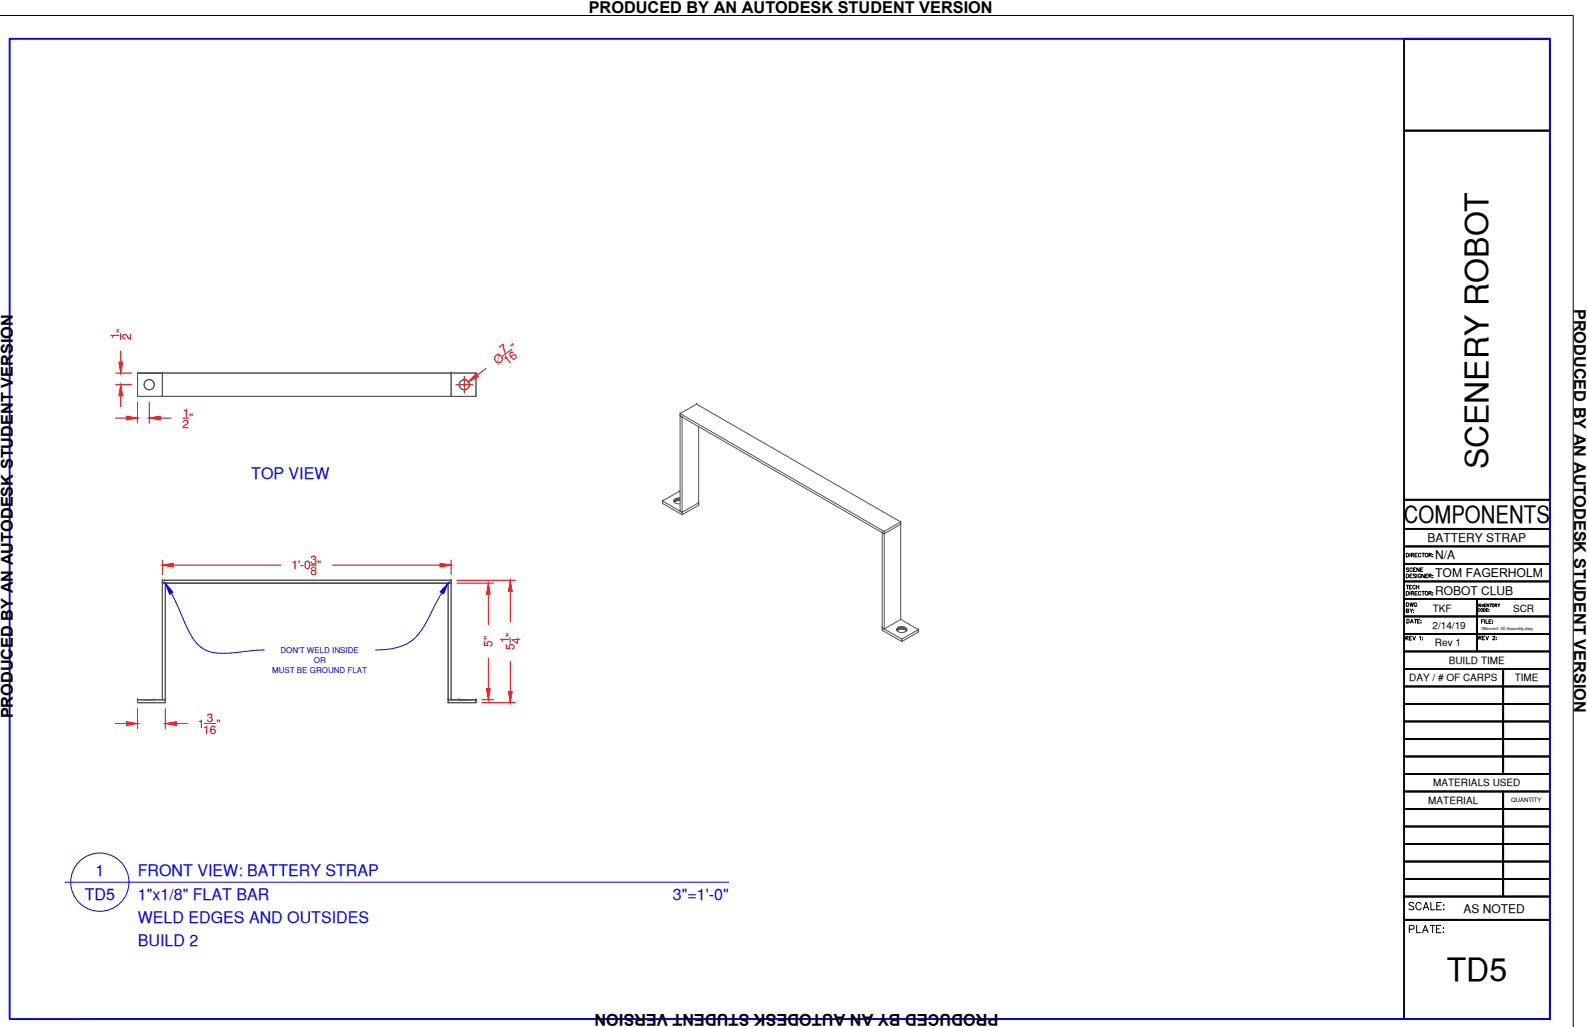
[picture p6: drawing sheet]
<svg xmlns="http://www.w3.org/2000/svg" width="432mm" height="279mm" viewBox="0 0 432 279" stroke-linecap="round" stroke-linejoin="round" font-family="sans-serif">
<!-- layer: 105- BATTERY TRAY -->
<g fill="none" stroke="#545454" stroke-width=".27">
<path d="M37.4 101.5h6.8h-6.8v6.3h6.8M37.4 107.8h.1M37.4 101.5h.1M37.4 107.8h6.8M37.4 101.5v6.3M42 104.7h.1M44.2 107.8h.1M44.2 101.5h78.5v6.3M44.2 101.5v6.3v-6.3h78.5v6.3h-78.5h78.5M44.2 101.5h.1M122.7 101.5h.1M122.7 101.5h6.8v6.3h-6.8"/>
<path d="M122.7 107.8h.1M122.7 107.8h6.8M122.7 101.5h6.8M124.9 104.7h.1M126 103.3a1.39 1.39 0 0 1 1.7 1.1 1.39 1.39 0 0 1-1.2 1.7 1.39 1.39 0 0 1-1.6-1.4M126 103.3a1.38 1.38 0 0 0-1.1 1.4M129.5 107.8h.1M129.5 101.5h.1M129.5 101.5v6.3M185 113.2h.1M185 112.5v.7l55.6 32M185 112.5h.1"/>
<path d="M185.6 113.5v25.9l-.6-.3M185.6 113.5l-.6-.3v25.9M185.6 113.5h.1M189.5 109.9h.1M190.1 116.1v20.7M180.3 136.3v.6l5.3 3.1M180.3 136.9h.1M180.3 136.3h.1M183.4 136.4v-.3v.4M183.5 136.6l.1-.8-.1 .8M184.7 133.7l-4.4 2.6 5.3 3.1M184.7 133.7h.1"/>
<path d="M184.7 133.7l.3 .2M185 135.5h-.2l-.5 .7h.5v-.7h-.5l-.4 .8 .4-.1v-.7l-.4 .1-.3 .9 .3-.2v-.7a.65 .65 0 0 0-.4 1l.5 .4 1 .1M185 135.8l-.2 .4h.2M185 139.1h.1M185.6 139.4l4.5-2.6v.7l-4.5 2.5zM185.6 139.4h.1M190.1 137.5h.1M190.1 136.8h.1M44.2 157.9h.1M44.2 158.6h.1M44.2 158.6h.8v31.8h-.8v-31.8h.8v31.8h-.8zM44.2 157.9h78.5v.7v-.7h-78.5v.7h78.5h-78.5z"/>
<path d="M45 158.6h.1M121.9 158.6h.8v31.8h-.8zM121.9 158.6h.1M122.7 157.9h.1M122.7 158.6h.1M185.6 140h.1M240 144.9h.1M240.6 144.6h.1M240.6 145.2l-.6-.3v25.9l.6 .3 4.5-2.6v-25.9l-4.5 2.6v25.9M240.6 145.2h.1M245.1 142.6v-.6l-4.5 2.6v.6M245.1 142l-55.6-32.1-4.5 2.6 55.6 32.1"/>
<path d="M245.1 142.6h.1M245.1 142h.1M240 170.8v.7l5.4 3v-.6l4.5-2.6v.7l-4.5 2.5M240 171.5h.1M240 170.8h.1M240 170.8l5.4 3.1M244.1 170.9l-.1 .3a1.55 1.55 0 0 0 1.4 .9 1.55 1.55 0 0 0 1.4-.8l-.1 .2M244.1 170.9l.3 .5-.3 .2v-.7l-.1 .6M244.4 170.7l.4 .5-.4 .2v-.7l-.3 .2M244.4 171.4h.1M244.4 170.7h.1M244.8 170.6l.4-.1-.4 .7v-.6l-.4 .1"/>
<path d="M244.8 171.2h.4v-.7h.5l-.5 .7h.5v-.7l.7 .3-.3 .5M245.1 168.5h.1M245.1 168.5l4.8 2.8M245.4 174.5h.1M245.4 173.9h.1M246.1 170.6v.7l-.4-.1zM246.1 171.3l.5 .3M246.4 170.8l.3 .2-.3 .4zM246.8 171.3l-.1-.3v.6M249.9 172h.1M249.9 171.3h.1M37.4 190.4h.1"/>
<path d="M37.4 191.2h.1M37.4 190.4v.8h7.6v-.8h-7.6v.8h7.6M37.4 190.4h7.6M39.2 190.4h1.7zM40.9 190.4h1.1zM42 190.4h.1M44.2 190.4h.1M45 190.4h.1M45 191.2h.1M45 190.4v.8M121.9 191.2h.1M121.9 190.4h.1"/>
<path d="M121.9 190.4h7.6M121.9 190.4v.8M122.7 190.4h.1M124.9 190.4h1.1zM124.9 190.4h.1M126 190.4h1.7zM129.5 191.2h.1M129.5 190.4h.1M129.5 190.4v.8v-.8M129.5 190.4h-7.6v.8h7.6h-7.6"/>
<circle cx="40.6" cy="104.7" r="1.4"/>
<circle cx="40.6" cy="104.7" r="1.39"/>
<circle cx="126.3" cy="104.7" r="1.39"/>
</g>
<!-- layer: None -->
<g fill="none" stroke="#000" stroke-width=".51">
<path d="M382 10.6h39.7v24.9h-39.7zM382 35.5h39.7v100.5h-39.7zM382 136h39.7v7.9h-39.7zM382 158.2h39.7v4.7h-39.7zM382 153.4h39.7v4.8h-39.7zM382 148.7h39.7v4.7h-39.7zM382 143.9h39.7v4.8h-39.7zM382 177.2h39.7v4.8h-39.7zM382 172.5h19.8v4.7h-19.8zM382 167.7h19.8v4.8h-19.8zM382 162.9h19.8v4.8h-19.8zM401.8 172.5h19.9v4.7h-19.9z"/>
<path d="M401.8 167.7h19.9v4.8h-19.9zM401.8 162.9h19.9v4.8h-19.9zM382 196.3h27v4.7h-27zM382 191.5h27v4.8h-27zM382 186.8h27v4.7h-27zM382 182h27v4.8h-27zM409 196.3h12.7v4.7h-12.7zM409 191.5h12.7v4.8h-12.7zM409 186.8h12.7v4.7h-12.7zM409 182h12.7v4.8h-12.7zM382 210.6h39.7v4.7h-39.7zM382 215.3h27v4.8h-27z"/>
<path d="M382 205.8h27v4.8h-27zM382 201h27v4.8h-27zM409 215.3h12.7v4.8h-12.7zM409 205.8h12.7v4.8h-12.7zM409 201h12.7v4.8h-12.7zM382 239.1h27v4.8h-27zM382 234.4h27v4.7h-27zM382 229.6h27v4.8h-27zM382 224.9h27v4.7h-27zM382 220.1h27v4.8h-27zM409 239.1h12.7v4.8h-12.7zM409 234.4h12.7v4.7h-12.7z"/>
<path d="M409 229.6h12.7v4.8h-12.7zM409 224.9h12.7v4.7h-12.7zM409 220.1h12.7v4.8h-12.7zM382 250.3h39.7v26.9h-39.7zM382 243.9h39.7v6.4h-39.7z"/>
</g>
<g fill="none" stroke="#000" stroke-width=".27">
<path d="M382.6 156.2h.4a.54 .54 0 0 1 .3 .5 .54 .54 0 0 1-.3 .5h-.4zM382.6 150.5h.4a.54 .54 0 0 1 .3 .5 .54 .54 0 0 1-.3 .5h-.4zM382.6 159.2h.7M383 159.2v1M383.3 154.6l-.2-.1-.5 .1 .6 .5 .1 .3h-.7M383.5 159.7h.4M383.6 150.5v1M383.6 156.7h.4M384 151h.6v-.4l-.6-.1v1M384.1 159.2h-.6v1h.6M384.2 156.2h-.6v1h.6M384.3 154.7a.37 .37 0 0 0-.4-.2 .37 .37 0 0 0-.3 .4 .41 .41 0 0 0 .1 .5 .41 .41 0 0 0 .5 0l.1-.1"/>
<path d="M384.3 151l.4 .5M384.6 155h.4M385 151h.4M385.1 159.5a.37 .37 0 0 0-.4-.3 .37 .37 0 0 0-.3 .4v.3a.37 .37 0 0 0 .3 .3 .37 .37 0 0 0 .4-.2M385.2 154.5h-.6v1h.6M385.2 156.3l-.6-.1v.3l.5 .3 .1 .2-.2 .2-.5-.2M385.4 159.7h.6M385.4 159.2v1M385.5 156.2v1M385.6 150.5h-.6v1h.6M386 159.2v1M386.1 154.5v1l-.6-1v1"/>
<path d="M386.5 155h.4M386.6 156.4a.37 .37 0 0 0-.5-.2 .37 .37 0 0 0-.3 .4 .41 .41 0 0 0 .2 .5 .41 .41 0 0 0 .5-.1l.1-.2h-.3M386.6 150.8a.36 .36 0 0 0-.4-.3 .36 .36 0 0 0-.3 .4 .41 .41 0 0 0 .1 .5 .41 .41 0 0 0 .6 0v-.1M386.9 150.5h.7M387.1 154.5h-.6v1h.6M387.2 150.5v1M387.5 156.2v1l-.7-1v1M387.9 156.7h.4M388.5 156.2h-.6v1h.6M388.8 156.7l.6-.1 .1-.2-.7-.2v1M388.8 151h.6l.1-.3-.7-.2v1M389.1 156.7l.4 .5"/>
<path d="M389.1 151l.4 .5M389.8 156.5h.1M389.8 157.1h.1M389.8 150.9h.1M389.8 151.4h.1M382.5 173.6l.6-.1v-.3l-.6-.1v1M382.6 164h.4a.54 .54 0 0 1 .3 .5 .54 .54 0 0 1-.3 .5h-.4zM382.6 166.2l.6-.1v-.4h-.6v1l.6-.1v-.4h-.1M382.6 160.9h.4a.54 .54 0 0 1 .3 .5 .54 .54 0 0 1-.3 .5h-.4zM382.8 168.5h.3a.53 .53 0 0 1 .4 .5 .53 .53 0 0 1-.4 .5h-.3zM382.8 173.6l.4 .5M383.5 173.6h.4"/>
<path d="M383.6 164l.3 1 .2-1 .2 1 .3-1M383.6 165.7l.4 .5 .4-.5M383.6 160.9v1M383.8 169.5l.4-1 .3 1M383.9 169.2h.5M384 161.4l.6-.1v-.3l-.6-.1v1M384 166.2v.5M384.1 173.1h-.6v1h.6M384.3 161.4l.4 .5M384.4 173.1l.4 1 .3-1M384.6 166h.1M384.6 166.6h.1"/>
<path d="M384.8 168.5h.7M385 161.4h.4M385.1 168.5v1M385.5 164.2a.37 .37 0 0 0-.4-.2 .37 .37 0 0 0-.3 .4v.2a.36 .36 0 0 0 .3 .4 .36 .36 0 0 0 .4-.4h-.3M385.6 160.9h-.6v1h.6M385.7 169h.4M386.2 173.3l.3-.2v1M386.3 168.5h-.6v1h.6M386.6 168.8h.1M386.6 169.4h.1M386.6 161.1a.36 .36 0 0 0-.4-.2 .36 .36 0 0 0-.3 .4 .41 .41 0 0 0 .1 .5 .41 .41 0 0 0 .6 0v-.1M386.9 160.9h.7"/>
<path d="M387.1 174h.1M387.1 173.4h.1M387.2 160.9v1M388.8 161.4h.4l.3-.3-.7-.2v1M389.1 161.4l.4 .5M389.8 161.2h.1M389.8 161.8h.1M402.1 164.3v.8M402.4 173.5h.5l.1-.3-.6-.1v1M402.7 165.8a.3 .3 0 0 0-.5-.2 .3 .3 0 0 0-.1 .5 .27 .27 0 0 0 .2 .2 .27 .27 0 0 0 .4-.1M402.7 173.5l.3 .6M402.9 164.3v.8l-.5-.8v.8"/>
<path d="M403.1 169.1h.4M403.2 164.3l.3 .8 .3-.8M403.4 173.5h.4M403.6 165.6l.5 .1-.1 .6h-.4zM403.7 168.6h-.6v1M403.9 164.7h.3M403.9 168.6v1M404 173.1h-.6v1h.6M404.3 173.1l.3 1 .4-1M404.3 168.6v1h.6M404.3 164.3h-.4v.8h.4M404.4 165.9h.3"/>
<path d="M404.9 165.6h-.5v.7h.5M405.1 164.3v.8l-.5-.8v.8M405.1 165.8h.1M405.1 166.3h.1M405.1 169.1h.4M405.3 164.3h.5M405.6 164.3v.8M405.7 168.6h-.6v1h.6M406.1 168.9h.1M406.1 169.5h.1M406.2 173.3l.2-.2 .3 .1-.6 .9h.7M406.8 164.7h.4v-.3l-.4-.1v.8"/>
<path d="M407 164.7l.3 .4M407.1 173.4h.1M407.1 174h.1M407.5 164.3l.3 .4 .3-.4M407.8 164.7v.4"/>
<circle cx="388.1" cy="151" r=".46"/>
<circle cx="388.1" cy="161.4" r=".46"/>
<circle cx="403.2" cy="165.9" r=".34"/>
<circle cx="406.3" cy="164.7" r=".34"/>
</g>
<!-- layer: 0 -->
<path d="M0 4.2h428.1v275.2" fill="none" stroke="#000" stroke-width=".27"/>
<!-- layer: Title Block -->
<path d="M21.7 277.2h400v-266.6h-419.1v266.6h419.1" fill="none" stroke="#00f" stroke-width=".51"/>
<!-- layer: PS- Notes -->
<g fill="none" stroke="#00f" stroke-width=".27">
<path d="M46.6 161.4l1 1.9a61.2 61.2 0 0 0 5.4 11.1 8.4 8.4 0 0 0 7.7 3.3l11.2-.9M120.2 161.3l-3.1 5.8a16.4 16.4 0 0 1-6.3 8 18.2 18.2 0 0 1-8.6 1.7M17.7 240h180.6"/>
<circle cx="27.2" cy="240" r="7.9"/>
</g>
<!-- layer: PS- Dimensions -->
<g fill="none" stroke="#f00" stroke-width=".27">
<path d="M32.9 90.8v1.6M32.9 95.5v3M139.3 95l-2.6 1.9M31.5 113.7h2.9M31.5 101.5h4.3M31.5 104.7h4.3M32.9 107.7v2.9M37.4 109.4v5.7M40.6 109.4v5.7M43.6 113.7h3M49.7 113.7h1.6M124 104.7h4.6"/>
<path d="M126.3 102.4v4.6M132.2 100.3l-2.4 1.7M44.2 152.4v3.9M47.2 153.8h29.2M84.6 153.7h1.6M90.5 153.8h29.3M122.7 152.4v3.9M124.3 158.6h10M124.3 157.9h15.9M132.9 161.6v8.4M132.9 179v8.4M138.8 173.4v1.6"/>
<path d="M138.8 160.9v8.2M138.8 179.9v8.3M31.5 196.9h2.9M37.4 192.8v5.4M45 192.8v5.4M48 196.9h2.9M55.6 196.9h3.2M131.1 190.4h3.2M131.1 191.2h9.1"/>
</g>
<g fill="#f00" stroke="#f00" stroke-width=".27">
<path d="M34.4 196.4l3 .5-3 .5z"/>
<path d="M45 196.9l3-.5v1z"/>
<path d="M44.2 153.8l3-.6v1z"/>
<path d="M119.8 153.2l2.9 .6-2.9 .4z"/>
<path d="M132.4 187.4h1l-.5 3z"/>
<path d="M132.9 158.6l.5 3h-1z"/>
<path d="M138.3 188.2h1l-.5 3z"/>
<path d="M138.8 157.9l.5 3h-1z"/>
<path d="M34.4 113.2l3 .5-3 .5z"/>
<path d="M40.6 113.7l3-.5v1z"/>
<path d="M32.9 104.7l.5 3h-1z"/>
<path d="M32.4 98.5h1l-.5 3z"/>
<path d="M129.5 101.7l.6 .7-2.7 1.4z"/>
</g>
<!-- layer: PS- Notes -->
<g fill="#00f" stroke="#00f" stroke-width=".27">
<path d="M121.9 158.6l-1.2 3-.9-.6z"/>
<path d="M45 158.6l2.1 2.5-1 .5z"/>
</g>
<g font-size="8.7">
<text x="404.9" y="127.7" transform="rotate(-90 404.9 127.7)">SCENERY ROBOT</text>
<text x="393.6" y="266.9">TD5</text>
</g>
<text font-size="6.5" x="382" y="142.3">COMPONENTS</text>
<g font-size="5.3">
<text x="382.4" y="248.7">SCALE:</text>
<text x="382.4" y="255.1">PLATE:</text>
</g>
<g font-size="4.4">
<text x="160.2" y="3.5">PRODUCED BY AN AUTODESK STUDENT VERSION</text>
<text x="428.3" y="84" transform="rotate(90 428.3 84)">PRODUCED BY AN AUTODESK STUDENT VERSION</text>
<text x="3.5" y="195.5" transform="rotate(-90 3.5 195.5)">PRODUCED BY AN AUTODESK STUDENT VERSION</text>
<text x="271.7" y="275.9" transform="rotate(180 271.7 275.9)">PRODUCED BY AN AUTODESK STUDENT VERSION</text>
</g>
<g font-size="4.4" fill="#00f">
<text x="68.4" y="130.4">TOP VIEW</text>
<text x="26" y="238.3">1</text>
<text x="37.5" y="238.3">FRONT VIEW: BATTERY STRAP</text>
<text x="23.1" y="244.8">TD5</text>
<text x="37.5" y="244.8">1&quot;x1/8&quot; FLAT BAR</text>
<text x="183.1" y="244.8">3&quot;=1'-0&quot;</text>
<text x="37.5" y="251.1">WELD EDGES AND OUTSIDES</text>
<text x="37.5" y="257.5">BUILD 2</text>
</g>
<g font-size="3.3" fill="#f00">
<text x="32.4" y="92.3" transform="rotate(-90 32.4 92.3)">1</text>
<text x="34" y="90.6" transform="rotate(-90 34 90.6)">&quot;</text>
<text x="35.6" y="92.5" transform="rotate(-90 35.6 92.5)">2</text>
<text x="140.1" y="95.9" transform="rotate(-37 140.1 95.9)">&quot;</text>
<text x="135.4" y="99.4" transform="rotate(-37 135.4 99.4)">Ø</text>
<text x="137" y="96.2" transform="rotate(-37 137 96.2)">7</text>
<text x="138.1" y="99.3" transform="rotate(-36 138.1 99.3)">16</text>
<text x="49.8" y="113.3">1</text>
<text x="49.6" y="116.4">2</text>
<text x="51.5" y="114.9">&quot;</text>
<text x="79.3" y="154.9">1'-0 &quot;</text>
<text x="84.5" y="153.3">3</text>
<text x="84.5" y="156.5">8</text>
<text x="134" y="176" transform="rotate(-90 134 176)">5&quot;</text>
<text x="138.4" y="175" transform="rotate(-90 138.4 175)">1</text>
<text x="140" y="176.9" transform="rotate(-90 140 176.9)">5 &quot;</text>
<text x="141.5" y="175.2" transform="rotate(-90 141.5 175.2)">4</text>
<text x="56.3" y="196.4">3</text>
<text x="53.8" y="198">1</text>
<text x="55.3" y="199.6">16</text>
<text x="58.9" y="198">&quot;</text>
</g>
<g font-size="3.3">
<text x="388.4" y="147.5">BATTERY STRAP</text>
<text x="390.5" y="152.2">N/A</text>
<text x="390.5" y="161.8">ROBOT CLUB</text>
<text x="390.5" y="156.9">TOM FAGERHOLM</text>
<text x="398.2" y="248.4">AS NOTED</text>
</g>
<g font-size="2.7">
<text x="389.8" y="166.5">TKF</text>
<text x="411.7" y="166.4">SCR</text>
<text x="389.8" y="171.1">2/14/19</text>
<text x="390.4" y="175.9">Rev 1</text>
<text x="383.4" y="185.4">DAY / # OF CARPS</text>
<text x="394.2" y="180.6">BUILD TIME</text>
<text x="412.1" y="185.4">TIME</text>
<text x="390" y="213.9">MATERIALS USED</text>
<text x="388.6" y="218.7">MATERIAL</text>
</g>
<g font-size="2.2" fill="#00f">
<text x="76.3" y="177.6">DON'T WELD INSIDE</text>
<text x="74" y="183">MUST BE GROUND FLAT</text>
<text x="85.4" y="180.3">OR</text>
</g>
<text font-size="1.6" x="411.2" y="218.3">QUANTITY</text>
<text font-size="1.1" x="403.1" y="171.3">DBennett- 3D Assembly.dwg</text>
</svg>
